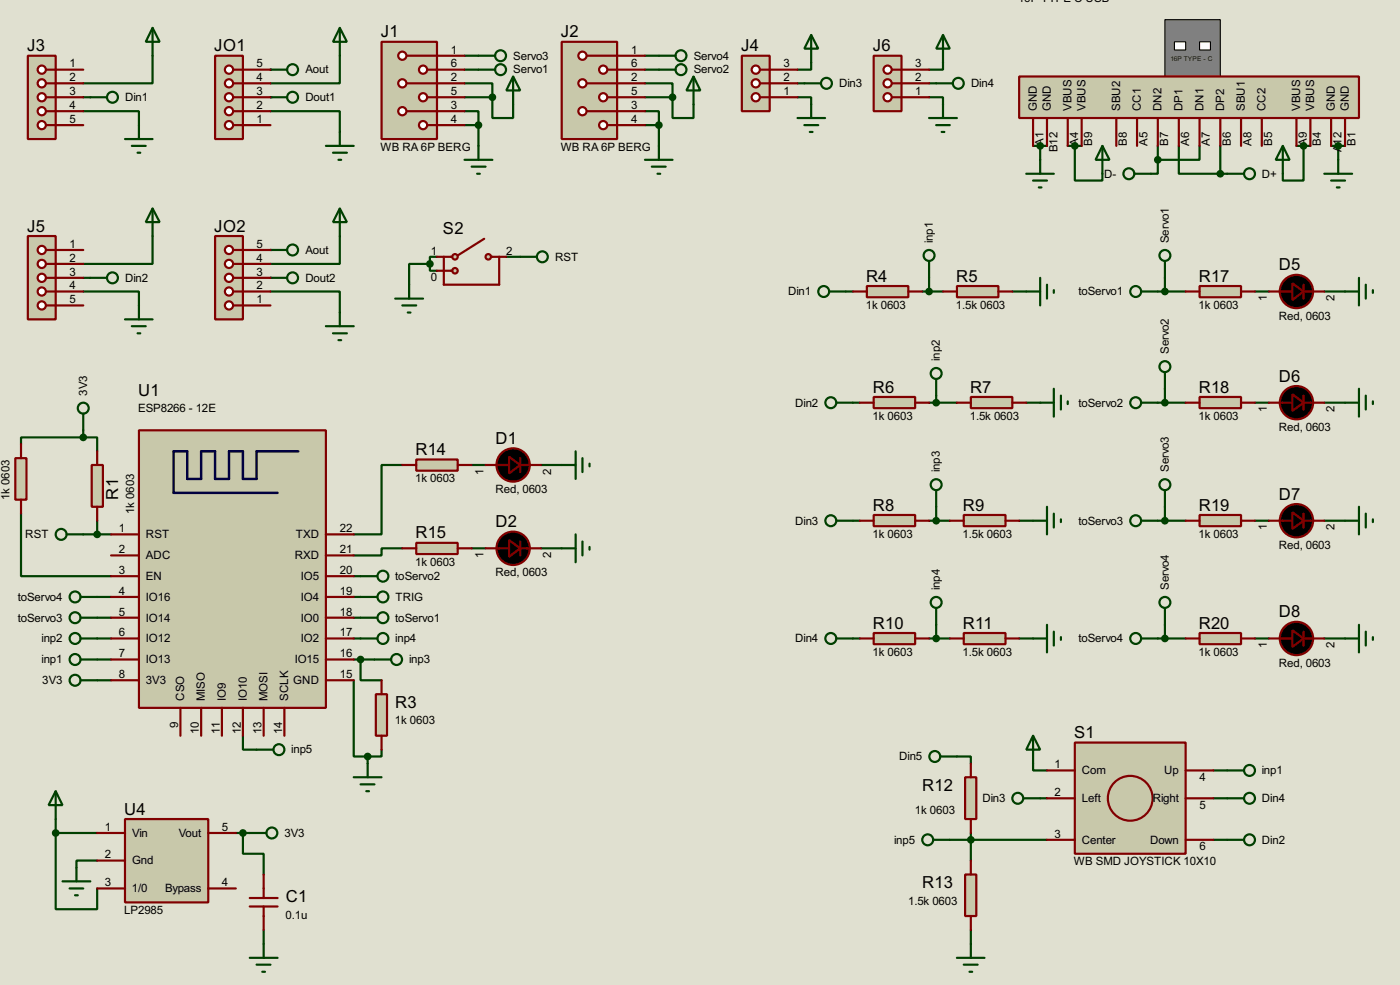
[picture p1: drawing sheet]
<svg xmlns="http://www.w3.org/2000/svg" width="256mm" height="180mm" viewBox="0 0 256 180" stroke-linecap="round" stroke-linejoin="round" font-family="sans-serif">
<path d="M0 0h256.5v180.3h-256.5z" fill="#e0e0d0"/>
<g fill="none" stroke="#004000" stroke-width=".4">
<path d="M85.1 15.3h5.1v2.5M85.1 10.2h2.6M85.1 12.8h2.6M85.1 17.8h5.1M90.2 17.8v3.8h3.8v-2.5M118.2 15.3h5v2.5M118.2 10.2h2.5M118.2 12.8h2.5M118.2 17.8h5M123.2 17.8v3.8h3.9v-2.5M49.6 20.4h12.7v3.8M85.1 20.4h2.6v2.5"/>
<path d="M85.1 22.9h2.6M87.7 22.9v3.8M118.2 20.4h2.5v2.5M118.2 22.9h2.5M120.7 22.9v3.8M229.9 53.4h2.6M242.6 53.4h3.8M212.1 73.7h5.1M213.4 71.2v2.5M229.9 73.7h2.6M242.6 73.7h3.8M3.9 94v11.5h16.5"/>
<path d="M212.1 95.3h5.1M213.4 92.8v2.5M229.9 95.3h2.6M242.6 95.3h3.8M17.8 113.1h2.6M17.8 109.3h2.6M17.8 116.9h2.6M64.8 113.1h1.3M64.8 105.5h1.3M64.8 109.3h1.3M212.1 116.9h5.1M213.4 114.4v2.5"/>
<path d="M229.9 116.9h2.6M242.6 116.9h3.8M17.8 124.5h2.6M17.8 120.7h2.6M10.2 152.5v13.9h7.6v-3.8M10.2 149.9v2.6M10.2 152.5h7.6M17.8 157.5h-3.8v1.3M43.2 152.5h2.6M44.5 152.5v3.8h3.8v3.8M48.3 170.2v2.6"/>
</g>
<circle cx="49.6" cy="17.8" r=".2" fill="#004000"/>
<path d="M62.3 10.2v5.1h-12.7" fill="none" stroke="#004000" stroke-width=".4"/>
<circle cx="49.6" cy="12.8" r=".2" fill="#004000"/>
<g fill="none" stroke="#004000" stroke-width=".4">
<path d="M15.3 17.8h1.3M28 10.2v5.1h-12.7M15.3 20.4h10.2v2.5M189.3 26.7h2.5M190.6 26.7v2.6M195.6 26.7h2.6M196.9 26.7v6.4h5.1v-1.3M237.5 26.7h2.6M238.8 26.7v6.4h-3.8v-1.3M243.9 26.7h2.5M245.2 26.7v2.6M49.6 53.4h12.7v3.8"/>
<path d="M155 53.4h1.3M185.5 53.4h2.5M212.1 53.4h5.1M213.4 50.9v2.5M15.3 78.8v1.3M15.3 80.1h-11.4v1.2M15.3 80.1h2.5v2.5M64.8 116.9h1.3M64.8 124.5v14h2.6M64.8 120.7h3.8M66.1 120.7v3.8h3.8M67.4 138.5v1.3"/>
<path d="M69.9 137.2v1.3h-2.5"/>
</g>
<circle cx="49.6" cy="50.9" r=".2" fill="#004000"/>
<path d="M62.3 43.2v5.1h-12.7" fill="none" stroke="#004000" stroke-width=".4"/>
<circle cx="49.6" cy="45.8" r=".2" fill="#004000"/>
<g fill="none" stroke="#004000" stroke-width=".4">
<path d="M28 5.1l1.3 2.6h-2.6zM28 5.1v5.1M49.6 12.8h3M49.6 17.8h3M62.3 5.1l1.3 2.6h-2.6zM62.3 5.1v5.1M146.1 17.8h2.5v1.3M146.1 15.3h1.3M148.6 11.5v1.3h-2.5M170.2 17.8h2.6v1.3M170.2 15.3h1.3M172.8 11.5v1.3h-2.6"/>
<path d="M22.9 25.5h5.1M24.2 26.7h2.5M25.2 28h.5M25.5 22.9v2.6M59.7 26.7h5.1M61 28h2.6M62 29.3h.5M62.3 24.2v2.5M212.1 29.3v2.5h-1.2M212.1 26.7v2.6M216 26.7v5.1h7.6M219.8 26.7v2.6h-7.7"/>
<path d="M223.6 31.8h1.2M223.6 26.7v5.1M15.3 53.4h10.2v2.5M15.3 50.9h1.3M28 43.2v5.1h-12.7M78.8 48.3v1.3h1.3M78.8 48.3h-3.8v3.8M80.1 47h-1.3v1.3M92.8 47h2.5M169 53.4h3.8M170.2 50.9v2.5M156.3 73.7h1.2"/>
<path d="M170.2 73.7h5.1M171.5 72.4v1.3M188 73.7h2.6M15.3 97.8h5.1M17.8 95.3v2.5M73.7 85.1h-3.8v12.7h-5.1M86.4 85.1h2.6M99.1 85.1h3.8M156.3 95.3h1.2M170.2 95.3h3.8M171.5 92.8v2.5M186.7 95.3h2.6"/>
<path d="M73.7 100.4h-3.8v1.3h-5.1M86.4 100.4h2.6M99.1 100.4h3.8M156.3 116.9h1.2M170.2 116.9h3.8M171.5 114.4v2.5M186.7 116.9h2.6M44.5 134.7v2.5h2.5M175.3 138.5h2.6v1.3M189.3 139.8v1.2h2.5M174 153.7h17.8M177.9 152.5v5"/>
<path d="M190.6 146.1h1.2M222.3 141h2.5M222.3 153.7h2.5M222.3 146.1h2.5M177.9 170.2v2.6"/>
<circle cx="53.6" cy="12.8" r="1"/>
<circle cx="53.6" cy="17.8" r="1"/>
</g>
<path d="M25.5 78.8h34.2v50.8h-34.2z" fill="#c8c8aa" stroke="#800000" stroke-width=".4"/>
<path d="M54.7 82.6h-7.7v5.1h-2.5v-5.1h-2.5v5.1h-2.6v-5.1h-2.5v5.1h-2.6v-5.1h-2.5v7.6h19.1" fill="none" stroke="#000040" stroke-width=".45"/>
<g fill="none" stroke="#800000" stroke-width=".4">
<path d="M20.4 97.8h5.1M59.7 97.8h5.1M20.4 101.7h5.1M20.4 105.5h5.1M20.4 109.3h5.1M20.4 113.1h5.1M20.4 116.9h5.1M59.7 101.7h5.1M59.7 105.5h5.1M59.7 109.3h5.1M59.7 113.1h5.1M59.7 116.9h5.1"/>
<path d="M20.4 120.7h5.1M20.4 124.5h5.1M33.1 129.6v5.1M36.9 129.6v5.1M40.7 129.6v5.1M44.5 129.6v5.1M48.3 129.6v5.1M52.1 129.6v5.1M59.7 120.7h5.1M59.7 124.5h5.1"/>
</g>
<path d="M69.9 7.7h10.2v17.8h-10.2z" fill="#c8c8aa" stroke="#800000" stroke-width=".4"/>
<path d="M74.5 10.2h5.6" fill="none" stroke="#800000" stroke-width=".4"/>
<circle cx="73.7" cy="10.2" r=".75" fill="#feffff" stroke="#800000" stroke-width=".4"/>
<path d="M74.5 15.3h5.6" fill="none" stroke="#800000" stroke-width=".4"/>
<circle cx="73.7" cy="15.3" r=".75" fill="#feffff" stroke="#800000" stroke-width=".4"/>
<path d="M74.5 20.4h5.6" fill="none" stroke="#800000" stroke-width=".4"/>
<circle cx="73.7" cy="20.4" r=".75" fill="#feffff" stroke="#800000" stroke-width=".4"/>
<path d="M78.3 12.8h1.8" fill="none" stroke="#800000" stroke-width=".4"/>
<circle cx="77.5" cy="12.8" r=".75" fill="#feffff" stroke="#800000" stroke-width=".4"/>
<path d="M78.3 17.8h1.8" fill="none" stroke="#800000" stroke-width=".4"/>
<circle cx="77.5" cy="17.8" r=".75" fill="#feffff" stroke="#800000" stroke-width=".4"/>
<path d="M78.3 22.9h1.8" fill="none" stroke="#800000" stroke-width=".4"/>
<circle cx="77.5" cy="22.9" r=".75" fill="#feffff" stroke="#800000" stroke-width=".4"/>
<path d="M80.1 10.2h5M80.1 15.3h5M80.1 12.8h5M80.1 17.8h5M80.1 20.4h5M80.1 22.9h5" fill="none" stroke="#800000" stroke-width=".4"/>
<g fill="none" stroke="#004000" stroke-width=".4">
<path d="M87.7 10.2h3M87.7 12.8h3M94 14l1.3 2.6h-2.5zM94 14v5.1M85.1 29.3h5.1M86.4 30.5h2.6M87.4 31.8h.5M87.7 26.7v2.6M14.8 113.1h3M14.8 109.3h3M66.1 113.1h3M66.1 105.5h3"/>
<circle cx="91.7" cy="10.2" r="1"/>
<circle cx="91.7" cy="12.8" r="1"/>
<circle cx="13.7" cy="109.3" r="1"/>
<circle cx="13.7" cy="113.1" r="1"/>
<circle cx="70.1" cy="105.5" r="1"/>
<circle cx="70.1" cy="113.1" r="1"/>
</g>
<path d="M22.9 149.9h15.3v15.3h-15.3z" fill="#c8c8aa" stroke="#800000" stroke-width=".4"/>
<path d="M17.8 152.5h5.1M17.8 157.5h5.1M38.2 152.5h5M17.8 162.6h5.1M38.2 162.6h5" fill="none" stroke="#800000" stroke-width=".4"/>
<g fill="none" stroke="#004000" stroke-width=".4">
<path d="M14.8 124.5h3M10.2 144.8l1.3 2.6h-2.6zM10.2 144.8v5.1M14 158.8v2.5M45.8 152.5h3M11.5 161.3h5.1M12.8 162.6h2.5M13.8 163.9h.5"/>
<circle cx="13.7" cy="124.5" r="1"/>
<circle cx="49.8" cy="152.5" r="1"/>
</g>
<circle cx="10.2" cy="152.5" r=".5" fill="#004000" stroke="#004000" stroke-width=".4"/>
<path d="M16.8 85.1h2.1v7.7h-2.1z" fill="#c8c8aa" stroke="#800000" stroke-width=".4"/>
<path d="M17.8 82.6v2.5M17.8 92.8v2.5" fill="none" stroke="#800000" stroke-width=".4"/>
<path d="M2.8 83.9h2.1v7.6h-2.1z" fill="#c8c8aa" stroke="#800000" stroke-width=".4"/>
<path d="M3.9 81.3v2.6M3.9 91.5v2.5" fill="none" stroke="#800000" stroke-width=".4"/>
<g fill="none" stroke="#004000" stroke-width=".4">
<path d="M15.3 75.7v3.1"/>
<circle cx="15.2" cy="74.7" r="1"/>
</g>
<g fill="#004000" stroke="#004000" stroke-width=".4">
<circle cx="90.2" cy="17.8" r=".5"/>
<circle cx="87.6" cy="22.9" r=".5"/>
</g>
<path d="M102.9 7.7h10.2v17.8h-10.2z" fill="#c8c8aa" stroke="#800000" stroke-width=".4"/>
<path d="M107.5 10.2h5.6" fill="none" stroke="#800000" stroke-width=".4"/>
<circle cx="106.7" cy="10.2" r=".75" fill="#feffff" stroke="#800000" stroke-width=".4"/>
<path d="M107.5 15.3h5.6" fill="none" stroke="#800000" stroke-width=".4"/>
<circle cx="106.7" cy="15.3" r=".75" fill="#feffff" stroke="#800000" stroke-width=".4"/>
<path d="M107.5 20.4h5.6" fill="none" stroke="#800000" stroke-width=".4"/>
<circle cx="106.7" cy="20.4" r=".75" fill="#feffff" stroke="#800000" stroke-width=".4"/>
<path d="M111.3 12.8h1.8" fill="none" stroke="#800000" stroke-width=".4"/>
<circle cx="110.5" cy="12.8" r=".75" fill="#feffff" stroke="#800000" stroke-width=".4"/>
<path d="M111.3 17.8h1.8" fill="none" stroke="#800000" stroke-width=".4"/>
<circle cx="110.5" cy="17.8" r=".75" fill="#feffff" stroke="#800000" stroke-width=".4"/>
<path d="M111.3 22.9h1.8" fill="none" stroke="#800000" stroke-width=".4"/>
<circle cx="110.5" cy="22.9" r=".75" fill="#feffff" stroke="#800000" stroke-width=".4"/>
<path d="M113.1 10.2h5.1M113.1 15.3h5.1M113.1 12.8h5.1M113.1 17.8h5.1M113.1 20.4h5.1M113.1 22.9h5.1M232.5 53.4h4.3M238.8 52.1v2.6M238.8 53.4h3.8" fill="none" stroke="#800000" stroke-width=".4"/>
<g fill="none" stroke="#004000" stroke-width=".4">
<path d="M120.7 10.2h3.1M120.7 12.8h3.1M127.1 14l1.2 2.6h-2.5zM127.1 14v5.1M118.2 29.3h5M119.4 30.5h2.6M120.5 31.8h.5M120.7 26.7v2.6M209.1 53.4h3M213.4 47.8v3.1M209.1 73.7h3M213.4 68.1v3.1"/>
<path d="M209.1 95.3h3M213.4 89.7v3.1M14.8 116.9h3M66.1 109.3h3M209.1 116.9h3M213.4 111.3v3.1M14.8 120.7h3"/>
<circle cx="124.7" cy="10.2" r="1"/>
<circle cx="124.7" cy="12.8" r="1"/>
<circle cx="208" cy="53.4" r="1"/>
<circle cx="213.4" cy="46.8" r="1"/>
<circle cx="208" cy="73.7" r="1"/>
<circle cx="213.4" cy="67.1" r="1"/>
<circle cx="208" cy="95.3" r="1"/>
<circle cx="213.4" cy="88.7" r="1"/>
<circle cx="13.7" cy="116.9" r="1"/>
<circle cx="70.1" cy="109.3" r="1"/>
<circle cx="208" cy="116.9" r="1"/>
<circle cx="213.4" cy="110.3" r="1"/>
<circle cx="13.7" cy="120.7" r="1"/>
</g>
<g fill="#004000" stroke="#004000" stroke-width=".4">
<circle cx="123.2" cy="17.8" r=".5"/>
<circle cx="120.7" cy="22.9" r=".5"/>
</g>
<g fill="#000" stroke="#800000" stroke-width=".4">
<path d="M236.8 51.9l2 1.5-2 1.5z"/>
<circle cx="237.5" cy="53.4" r="3.1"/>
</g>
<path d="M219.8 52.4h7.6v2h-7.6z" fill="#c8c8aa" stroke="#800000" stroke-width=".4"/>
<path d="M217.2 53.4h2.6M227.4 53.4h2.5M232.5 73.7h4.3M238.8 72.4v2.6M238.8 73.7h3.8" fill="none" stroke="#800000" stroke-width=".4"/>
<path d="M246.4 53.4h2.6M249 50.9v5M250.2 52.1v2.6M251.5 53.1v.5" fill="none" stroke="#004000" stroke-width=".4"/>
<g fill="#000" stroke="#800000" stroke-width=".4">
<path d="M236.8 72.2l2 1.5-2 1.5z"/>
<circle cx="237.5" cy="73.7" r="3.1"/>
</g>
<path d="M219.8 72.7h7.6v2h-7.6z" fill="#c8c8aa" stroke="#800000" stroke-width=".4"/>
<path d="M217.2 73.7h2.6M227.4 73.7h2.5M232.5 95.3h4.3M238.8 94v2.6M238.8 95.3h3.8" fill="none" stroke="#800000" stroke-width=".4"/>
<path d="M246.4 73.7h2.6M249 71.2v5.1M250.2 72.4v2.6M251.5 73.5v.5" fill="none" stroke="#004000" stroke-width=".4"/>
<g fill="#000" stroke="#800000" stroke-width=".4">
<path d="M236.8 93.8l2 1.5-2 1.5z"/>
<circle cx="237.5" cy="95.3" r="3.1"/>
</g>
<path d="M219.8 94.3h7.6v2h-7.6z" fill="#c8c8aa" stroke="#800000" stroke-width=".4"/>
<path d="M217.2 95.3h2.6M227.4 95.3h2.5M232.5 116.9h4.3M238.8 115.6v2.6M238.8 116.9h3.8" fill="none" stroke="#800000" stroke-width=".4"/>
<path d="M246.4 95.3h2.6M249 92.8v5M250.2 94v2.6M251.5 95.1v.5" fill="none" stroke="#004000" stroke-width=".4"/>
<g fill="#000" stroke="#800000" stroke-width=".4">
<path d="M236.8 115.4l2 1.5-2 1.5z"/>
<circle cx="237.5" cy="116.9" r="3.1"/>
</g>
<path d="M219.8 115.9h7.6v2h-7.6z" fill="#c8c8aa" stroke="#800000" stroke-width=".4"/>
<path d="M217.2 116.9h2.6M227.4 116.9h2.5M45.8 165.9h5.1M45.8 164.4h5.1M48.3 160.1v4.3M48.3 165.9v4.3" fill="none" stroke="#800000" stroke-width=".4"/>
<path d="M246.4 116.9h2.6M249 114.4v5M250.2 115.6v2.6M251.5 116.6v.5M45.8 175.3h5.1M47 176.6h2.6M48.1 177.9h.5M48.3 172.8v2.5" fill="none" stroke="#004000" stroke-width=".4"/>
<g fill="#004000" stroke="#004000" stroke-width=".4">
<circle cx="213.4" cy="116.9" r=".5"/>
<circle cx="213.4" cy="95.3" r=".5"/>
<circle cx="213.4" cy="73.7" r=".5"/>
<circle cx="44.5" cy="152.5" r=".5"/>
</g>
<path d="M39.4 10.2h5.1v15.3h-5.1z" fill="#c8c8aa" stroke="#800000" stroke-width=".4"/>
<path d="M42.7 22.9h1.8" fill="none" stroke="#800000" stroke-width=".4"/>
<circle cx="41.9" cy="22.9" r=".75" fill="#feffff" stroke="#800000" stroke-width=".4"/>
<path d="M42.7 20.4h1.8" fill="none" stroke="#800000" stroke-width=".4"/>
<circle cx="41.9" cy="20.4" r=".75" fill="#feffff" stroke="#800000" stroke-width=".4"/>
<path d="M42.7 17.8h1.8" fill="none" stroke="#800000" stroke-width=".4"/>
<circle cx="41.9" cy="17.8" r=".75" fill="#feffff" stroke="#800000" stroke-width=".4"/>
<path d="M42.7 15.3h1.8" fill="none" stroke="#800000" stroke-width=".4"/>
<circle cx="41.9" cy="15.3" r=".75" fill="#feffff" stroke="#800000" stroke-width=".4"/>
<path d="M42.7 12.8h1.8" fill="none" stroke="#800000" stroke-width=".4"/>
<circle cx="41.9" cy="12.8" r=".75" fill="#feffff" stroke="#800000" stroke-width=".4"/>
<path d="M44.5 17.8h5.1M44.5 15.3h5.1M44.5 12.8h5.1M44.5 22.9h5.1M44.5 20.4h5.1" fill="none" stroke="#800000" stroke-width=".4"/>
<path d="M5.1 10.2h5.1v15.3h-5.1z" fill="#c8c8aa" stroke="#800000" stroke-width=".4"/>
<path d="M8.4 12.8h1.8" fill="none" stroke="#800000" stroke-width=".4"/>
<circle cx="7.6" cy="12.8" r=".75" fill="#feffff" stroke="#800000" stroke-width=".4"/>
<path d="M8.4 15.3h1.8" fill="none" stroke="#800000" stroke-width=".4"/>
<circle cx="7.6" cy="15.3" r=".75" fill="#feffff" stroke="#800000" stroke-width=".4"/>
<path d="M8.4 17.8h1.8" fill="none" stroke="#800000" stroke-width=".4"/>
<circle cx="7.6" cy="17.8" r=".75" fill="#feffff" stroke="#800000" stroke-width=".4"/>
<path d="M8.4 20.4h1.8" fill="none" stroke="#800000" stroke-width=".4"/>
<circle cx="7.6" cy="20.4" r=".75" fill="#feffff" stroke="#800000" stroke-width=".4"/>
<path d="M8.4 22.9h1.8" fill="none" stroke="#800000" stroke-width=".4"/>
<circle cx="7.6" cy="22.9" r=".75" fill="#feffff" stroke="#800000" stroke-width=".4"/>
<path d="M10.2 12.8h5.1M10.2 15.3h5.1M10.2 17.8h5.1M10.2 20.4h5.1M10.2 22.9h5.1" fill="none" stroke="#800000" stroke-width=".4"/>
<g fill="none" stroke="#004000" stroke-width=".4">
<path d="M16.6 17.8h3M67.4 139.8v2.5M64.8 142.3h5.1M66.1 143.6h2.5M67.1 144.8h.5"/>
<circle cx="20.6" cy="17.8" r="1"/>
</g>
<path d="M213.4 3.6h10.2v10.4h-10.2z" fill="#808080" stroke="#000" stroke-width=".2"/>
<g fill="#fff" stroke="#000" stroke-width=".2">
<path d="M215.2 7.7h2v1.5h-2z"/>
<path d="M219.8 7.7h2v1.5h-2z"/>
</g>
<path d="M186.7 14h62.3v7.6h-62.3z" fill="#c8c8aa" stroke="#800000" stroke-width=".4"/>
<g fill="none" stroke="#800000" stroke-width=".4">
<path d="M189.3 21.6v5.1M191.8 21.6v5.1M195.6 21.6v5.1M198.2 21.6v5.1M204.5 21.6v5.1M208.3 21.6v5.1M212.1 21.6v5.1M216 21.6v5.1M219.8 21.6v5.1M223.6 21.6v5.1M227.4 21.6v5.1M231.2 21.6v5.1"/>
<path d="M237.5 21.6v5.1M240.1 21.6v5.1M243.9 21.6v5.1M246.4 21.6v5.1"/>
</g>
<g fill="none" stroke="#004000" stroke-width=".4">
<path d="M188 31.8h5.1M189.3 33.1h2.5M190.3 34.3h.5M190.6 29.3v2.5M202 26.7l1.3 2.6h-2.6zM202 26.7v5.1M207.8 31.8h3.1M224.8 31.8h3.1M235 26.7l1.3 2.6h-2.6zM235 26.7v5.1M242.6 31.8h5.1M243.9 33.1h2.5"/>
<path d="M244.9 34.3h.5M245.2 29.3v2.5"/>
<circle cx="206.8" cy="31.8" r="1"/>
<circle cx="228.9" cy="31.8" r="1"/>
</g>
<g fill="#004000" stroke="#004000" stroke-width=".4">
<circle cx="190.5" cy="26.7" r=".5"/>
<circle cx="245.1" cy="26.7" r=".5"/>
<circle cx="196.9" cy="26.7" r=".5"/>
<circle cx="238.8" cy="26.7" r=".5"/>
</g>
<path d="M68.9 127.1h2v7.6h-2z" fill="#c8c8aa" stroke="#800000" stroke-width=".4"/>
<path d="M69.9 124.5v2.6M69.9 134.7v2.5" fill="none" stroke="#800000" stroke-width=".4"/>
<g fill="none" stroke="#004000" stroke-width=".4">
<path d="M66.1 116.9h3M68.6 120.7h3.1"/>
<circle cx="70.1" cy="116.9" r="1"/>
<circle cx="72.6" cy="120.7" r="1"/>
</g>
<circle cx="213.4" cy="53.4" r=".5" fill="#004000" stroke="#004000" stroke-width=".4"/>
<path d="M158.8 52.4h7.6v2h-7.6z" fill="#c8c8aa" stroke="#800000" stroke-width=".4"/>
<path d="M156.3 53.4h2.5M166.4 53.4h2.6" fill="none" stroke="#800000" stroke-width=".4"/>
<path d="M175.3 52.4h7.6v2h-7.6z" fill="#c8c8aa" stroke="#800000" stroke-width=".4"/>
<path d="M172.8 53.4h2.5M182.9 53.4h2.6" fill="none" stroke="#800000" stroke-width=".4"/>
<g fill="none" stroke="#004000" stroke-width=".4">
<path d="M28 38.2l1.3 2.5h-2.6zM28 38.2v5M62.3 38.2l1.3 2.5h-2.6zM62.3 38.2v5M22.9 58.5h5.1M24.2 59.7h2.5M25.5 55.9v2.6M49.6 45.8h3M49.6 50.9h3M59.7 59.7h5.1M62.3 57.2v2.5M151.9 53.4h3.1"/>
<path d="M170.2 47.8v3.1M188 53.4h2.6M190.6 50.9v5M191.8 52.1v2.6M193.1 53.1v.5M25.2 61h.5M61 61h2.6M62 62.3h.5"/>
<circle cx="53.6" cy="45.8" r="1"/>
<circle cx="53.6" cy="50.9" r="1"/>
<circle cx="150.9" cy="53.4" r="1"/>
<circle cx="170.2" cy="46.8" r="1"/>
</g>
<g fill="#004000" stroke="#004000" stroke-width=".4">
<circle cx="15.2" cy="80.1" r=".5"/>
<circle cx="67.3" cy="138.5" r=".5"/>
<circle cx="66" cy="120.7" r=".5"/>
</g>
<path d="M39.4 43.2h5.1v15.3h-5.1z" fill="#c8c8aa" stroke="#800000" stroke-width=".4"/>
<path d="M42.7 55.9h1.8" fill="none" stroke="#800000" stroke-width=".4"/>
<circle cx="41.9" cy="55.9" r=".75" fill="#feffff" stroke="#800000" stroke-width=".4"/>
<path d="M42.7 53.4h1.8" fill="none" stroke="#800000" stroke-width=".4"/>
<circle cx="41.9" cy="53.4" r=".75" fill="#feffff" stroke="#800000" stroke-width=".4"/>
<path d="M42.7 50.9h1.8" fill="none" stroke="#800000" stroke-width=".4"/>
<circle cx="41.9" cy="50.9" r=".75" fill="#feffff" stroke="#800000" stroke-width=".4"/>
<path d="M42.7 48.3h1.8" fill="none" stroke="#800000" stroke-width=".4"/>
<circle cx="41.9" cy="48.3" r=".75" fill="#feffff" stroke="#800000" stroke-width=".4"/>
<path d="M42.7 45.8h1.8" fill="none" stroke="#800000" stroke-width=".4"/>
<circle cx="41.9" cy="45.8" r=".75" fill="#feffff" stroke="#800000" stroke-width=".4"/>
<path d="M44.5 55.9h5.1M44.5 53.4h5.1M44.5 50.9h5.1M44.5 48.3h5.1M44.5 45.8h5.1" fill="none" stroke="#800000" stroke-width=".4"/>
<path d="M5.1 43.2h5.1v15.3h-5.1z" fill="#c8c8aa" stroke="#800000" stroke-width=".4"/>
<path d="M8.4 45.8h1.8" fill="none" stroke="#800000" stroke-width=".4"/>
<circle cx="7.6" cy="45.8" r=".75" fill="#feffff" stroke="#800000" stroke-width=".4"/>
<path d="M8.4 48.3h1.8" fill="none" stroke="#800000" stroke-width=".4"/>
<circle cx="7.6" cy="48.3" r=".75" fill="#feffff" stroke="#800000" stroke-width=".4"/>
<path d="M8.4 50.9h1.8" fill="none" stroke="#800000" stroke-width=".4"/>
<circle cx="7.6" cy="50.9" r=".75" fill="#feffff" stroke="#800000" stroke-width=".4"/>
<path d="M8.4 53.4h1.8" fill="none" stroke="#800000" stroke-width=".4"/>
<circle cx="7.6" cy="53.4" r=".75" fill="#feffff" stroke="#800000" stroke-width=".4"/>
<path d="M8.4 55.9h1.8" fill="none" stroke="#800000" stroke-width=".4"/>
<circle cx="7.6" cy="55.9" r=".75" fill="#feffff" stroke="#800000" stroke-width=".4"/>
<path d="M10.2 45.8h5.1M10.2 48.3h5.1M10.2 50.9h5.1M10.2 53.4h5.1M10.2 55.9h5.1" fill="none" stroke="#800000" stroke-width=".4"/>
<g fill="none" stroke="#004000" stroke-width=".4">
<path d="M16.6 50.9h3"/>
<circle cx="20.6" cy="50.9" r="1"/>
</g>
<circle cx="170.2" cy="53.4" r=".5" fill="#004000" stroke="#004000" stroke-width=".4"/>
<path d="M160.1 72.7h7.6v2h-7.6z" fill="#c8c8aa" stroke="#800000" stroke-width=".4"/>
<path d="M157.5 73.7h2.6M167.7 73.7h2.5" fill="none" stroke="#800000" stroke-width=".4"/>
<path d="M177.9 72.7h7.6v2h-7.6z" fill="#c8c8aa" stroke="#800000" stroke-width=".4"/>
<path d="M175.3 73.7h2.6M185.5 73.7h2.5" fill="none" stroke="#800000" stroke-width=".4"/>
<g fill="none" stroke="#004000" stroke-width=".4">
<path d="M153.2 73.7h3.1M171.5 69.4v3M190.6 73.7h2.5M193.1 71.2v5.1M194.4 72.4v2.6M195.6 73.5v.5"/>
<circle cx="152.2" cy="73.7" r="1"/>
<circle cx="171.5" cy="68.4" r="1"/>
</g>
<circle cx="171.5" cy="73.7" r=".5" fill="#004000" stroke="#004000" stroke-width=".4"/>
<path d="M160.1 94.3h7.6v2h-7.6z" fill="#c8c8aa" stroke="#800000" stroke-width=".4"/>
<path d="M157.5 95.3h2.6M167.7 95.3h2.5" fill="none" stroke="#800000" stroke-width=".4"/>
<path d="M176.6 94.3h7.6v2h-7.6z" fill="#c8c8aa" stroke="#800000" stroke-width=".4"/>
<path d="M174 95.3h2.6M184.2 95.3h2.5" fill="none" stroke="#800000" stroke-width=".4"/>
<g fill="none" stroke="#004000" stroke-width=".4">
<path d="M153.2 95.3h3.1M171.5 89.7v3.1M189.3 95.3h2.5M191.8 92.8v5M193.1 94v2.6M194.4 95.1v.5"/>
<circle cx="152.2" cy="95.3" r="1"/>
<circle cx="171.5" cy="88.7" r="1"/>
</g>
<path d="M160.1 115.9h7.6v2h-7.6z" fill="#c8c8aa" stroke="#800000" stroke-width=".4"/>
<path d="M157.5 116.9h2.6M167.7 116.9h2.5" fill="none" stroke="#800000" stroke-width=".4"/>
<path d="M176.6 115.9h7.6v2h-7.6z" fill="#c8c8aa" stroke="#800000" stroke-width=".4"/>
<path d="M174 116.9h2.6M184.2 116.9h2.5" fill="none" stroke="#800000" stroke-width=".4"/>
<g fill="none" stroke="#004000" stroke-width=".4">
<path d="M153.2 116.9h3.1M171.5 111.3v3.1M189.3 116.9h2.5M191.8 114.4v5M193.1 115.6v2.6M194.4 116.6v.5"/>
<circle cx="152.2" cy="116.9" r="1"/>
<circle cx="171.5" cy="110.3" r="1"/>
</g>
<g fill="#004000" stroke="#004000" stroke-width=".4">
<circle cx="171.5" cy="116.9" r=".5"/>
<circle cx="223.5" cy="31.8" r=".5"/>
<circle cx="212.1" cy="29.3" r=".5"/>
</g>
<path d="M135.9 10.2h5.1v10.2h-5.1z" fill="#c8c8aa" stroke="#800000" stroke-width=".4"/>
<path d="M139.2 17.8h1.8" fill="none" stroke="#800000" stroke-width=".4"/>
<circle cx="138.4" cy="17.8" r=".75" fill="#feffff" stroke="#800000" stroke-width=".4"/>
<path d="M139.2 15.3h1.8" fill="none" stroke="#800000" stroke-width=".4"/>
<circle cx="138.4" cy="15.3" r=".75" fill="#feffff" stroke="#800000" stroke-width=".4"/>
<path d="M139.2 12.8h1.8" fill="none" stroke="#800000" stroke-width=".4"/>
<circle cx="138.4" cy="12.8" r=".75" fill="#feffff" stroke="#800000" stroke-width=".4"/>
<path d="M141 17.8h5.1M141 15.3h5.1M141 12.8h5.1" fill="none" stroke="#800000" stroke-width=".4"/>
<g fill="none" stroke="#004000" stroke-width=".4">
<path d="M147.4 15.3h3M148.6 6.4l1.3 2.5h-2.5zM148.6 6.4v5.1M148.6 19.1v2.5M146.1 21.6h5.1M147.4 22.9h2.5M148.4 24.2h.5"/>
<circle cx="151.4" cy="15.3" r="1"/>
</g>
<path d="M160.1 10.2h5.1v10.2h-5.1z" fill="#c8c8aa" stroke="#800000" stroke-width=".4"/>
<path d="M163.4 17.8h1.8" fill="none" stroke="#800000" stroke-width=".4"/>
<circle cx="162.6" cy="17.8" r=".75" fill="#feffff" stroke="#800000" stroke-width=".4"/>
<path d="M163.4 15.3h1.8" fill="none" stroke="#800000" stroke-width=".4"/>
<circle cx="162.6" cy="15.3" r=".75" fill="#feffff" stroke="#800000" stroke-width=".4"/>
<path d="M163.4 12.8h1.8" fill="none" stroke="#800000" stroke-width=".4"/>
<circle cx="162.6" cy="12.8" r=".75" fill="#feffff" stroke="#800000" stroke-width=".4"/>
<path d="M165.2 17.8h5M165.2 15.3h5M165.2 12.8h5" fill="none" stroke="#800000" stroke-width=".4"/>
<g fill="none" stroke="#004000" stroke-width=".4">
<path d="M171.5 15.3h3.1M172.8 6.4l1.2 2.5h-2.5zM172.8 6.4v5.1M172.8 19.1v2.5M170.2 21.6h5.1M171.5 22.9h2.5M172.5 24.2h.5"/>
<circle cx="175.5" cy="15.3" r="1"/>
</g>
<path d="M196.9 135.9h20.3v20.4h-20.3z" fill="#c8c8aa" stroke="#800000" stroke-width=".4"/>
<circle cx="207" cy="146.1" r="4.1" fill="#c8c8aa" stroke="#800000" stroke-width=".4"/>
<path d="M191.8 146.1h5.1M191.8 153.7h5.1M191.8 141h5.1M217.2 146.1h5.1M217.2 153.7h5.1M217.2 141h5.1" fill="none" stroke="#800000" stroke-width=".4"/>
<circle cx="171.5" cy="95.3" r=".5" fill="#004000" stroke="#004000" stroke-width=".4"/>
<g fill="none" stroke="#004000" stroke-width=".4">
<path d="M47 137.2h3.1M172.3 138.5h3M189.3 134.7l1.3 2.5h-2.6zM189.3 134.7v5.1M187.5 146.1h3.1M224.8 141h3.1M224.8 153.7h3.1M224.8 146.1h3.1"/>
<circle cx="51.1" cy="137.2" r="1"/>
<circle cx="171.2" cy="138.5" r="1"/>
<circle cx="186.4" cy="146.1" r="1"/>
<circle cx="228.9" cy="146.1" r="1"/>
<circle cx="228.9" cy="153.7" r="1"/>
<circle cx="228.9" cy="141" r="1"/>
</g>
<path d="M176.8 142.3h2.1v7.6h-2.1z" fill="#c8c8aa" stroke="#800000" stroke-width=".4"/>
<path d="M177.9 139.8v2.5M177.9 149.9v2.6" fill="none" stroke="#800000" stroke-width=".4"/>
<path d="M176.8 160.1h2.1v7.6h-2.1z" fill="#c8c8aa" stroke="#800000" stroke-width=".4"/>
<path d="M89 85.1h4.3M95.3 83.9v2.5M95.3 85.1h3.8M177.9 157.5v2.6M177.9 167.7v2.5" fill="none" stroke="#800000" stroke-width=".4"/>
<g fill="none" stroke="#004000" stroke-width=".4">
<path d="M171 153.7h3M175.3 175.3h5.1M176.6 176.6h2.5M177.6 177.9h.5M177.9 172.8v2.5"/>
<circle cx="169.9" cy="153.7" r="1"/>
</g>
<circle cx="177.8" cy="153.7" r=".5" fill="#004000" stroke="#004000" stroke-width=".4"/>
<g fill="#000" stroke="#800000" stroke-width=".4">
<path d="M93.3 83.6l2 1.5-2 1.6z"/>
<circle cx="94" cy="85.1" r="3.1"/>
</g>
<path d="M76.3 84.1h7.6v2.1h-7.6z" fill="#c8c8aa" stroke="#800000" stroke-width=".4"/>
<path d="M73.7 85.1h2.6M83.9 85.1h2.5M95.3 99.1v2.6M89 100.4h4.3M95.3 100.4h3.8" fill="none" stroke="#800000" stroke-width=".4"/>
<path d="M102.9 85.1h2.6M105.5 82.6v5.1M106.7 83.9v2.5M108 84.9v.5" fill="none" stroke="#004000" stroke-width=".4"/>
<g fill="#000" stroke="#800000" stroke-width=".4">
<path d="M93.3 98.9l2 1.5-2 1.5z"/>
<circle cx="94" cy="100.4" r="3.1"/>
</g>
<path d="M76.3 99.4h7.6v2h-7.6z" fill="#c8c8aa" stroke="#800000" stroke-width=".4"/>
<path d="M88.7 43.7l-4.8 3.1M73.7 100.4h2.6M83.9 100.4h2.5" fill="none" stroke="#800000" stroke-width=".4"/>
<path d="M105.5 97.8v5.1M106.7 99.1v2.6M102.9 100.4h2.6M108 100.1v.5" fill="none" stroke="#004000" stroke-width=".4"/>
<g fill="#c8c8aa" stroke="#800000" stroke-width=".4">
<circle cx="89.4" cy="47" r=".5"/>
<circle cx="83.3" cy="47" r=".5"/>
</g>
<path d="M82.6 47h.3M90 47h.2" fill="none" stroke="#800000" stroke-width=".4"/>
<circle cx="83.3" cy="49.6" r=".5" fill="#c8c8aa" stroke="#800000" stroke-width=".4"/>
<path d="M80.1 49.6h2.8M80.1 47h2.5M81.3 47v5.1h10.2v-5.1M90.2 47h2.6" fill="none" stroke="#800000" stroke-width=".4"/>
<g fill="none" stroke="#004000" stroke-width=".4">
<path d="M72.4 54.7h5.1M73.7 55.9h2.6M74.7 57.2h.5M75 52.1v2.6M95.3 47h3.1M12.2 97.8h3.1"/>
<circle cx="99.3" cy="47" r="1"/>
<circle cx="11.2" cy="97.8" r="1"/>
</g>
<g fill="#004000" stroke="#004000" stroke-width=".4">
<circle cx="17.8" cy="97.8" r=".5"/>
<circle cx="78.7" cy="48.3" r=".5"/>
</g>
<g font-size="3.4">
<text x="5" y="9.4">J3</text>
<text x="39.3" y="9.4">JO1</text>
<text x="69.8" y="6.9">J1</text>
<text x="102.8" y="6.9">J2</text>
<text x="135.8" y="9.4">J4</text>
<text x="159.9" y="9.4">J6</text>
<text x="5" y="42.4">J5</text>
<text x="39.3" y="42.4">JO2</text>
<text x="81.2" y="42.9">S2</text>
<text x="158.7" y="51.5">R4</text>
<text x="175.2" y="51.5">R5</text>
<text x="219.6" y="51.5">R17</text>
<text x="234.3" y="49.5">D5</text>
<text x="159.9" y="71.9">R6</text>
<text x="177.7" y="71.9">R7</text>
<text x="219.6" y="71.9">R18</text>
<text x="234.3" y="69.8">D6</text>
<text x="25.3" y="72.5">U1</text>
<text x="76.1" y="83.3">R14</text>
<text x="90.8" y="81.3">D1</text>
<text x="21.6" y="91.4" transform="rotate(-90 21.6 91.4)">R1</text>
<text x="159.9" y="93.5">R8</text>
<text x="176.4" y="93.5">R9</text>
<text x="219.6" y="93.5">R19</text>
<text x="234.3" y="91.5">D7</text>
<text x="76.1" y="98.6">R15</text>
<text x="90.8" y="96.5">D2</text>
<text x="234.3" y="113">D8</text>
<text x="159.9" y="115.1">R10</text>
<text x="176.4" y="115.1">R11</text>
<text x="219.6" y="115.1">R20</text>
<text x="72.4" y="129.6">R3</text>
<text x="196.8" y="135.1">S1</text>
<text x="22.8" y="149.1">U4</text>
<text x="169" y="144.8">R12</text>
<text x="52.4" y="165.2">C1</text>
<text x="169" y="162.6">R13</text>
</g>
<g font-size="2.4">
<text x="186.5" y=".3">16P TYPE C USB</text>
<text x="82.6" y="9.8">1</text>
<text x="94" y="10.9">Servo3</text>
<text x="115.6" y="9.8">1</text>
<text x="127.1" y="10.9">Servo4</text>
<text x="12.8" y="12.3">1</text>
<text x="12.8" y="14.8">2</text>
<text x="12.8" y="17.4">3</text>
<text x="47" y="17.4">3</text>
<text x="47" y="14.8">4</text>
<text x="47" y="12.3">5</text>
<text x="55.9" y="13.4">Aout</text>
<text x="82.6" y="14.8">2</text>
<text x="82.6" y="12.3">6</text>
<text x="82.6" y="17.4">5</text>
<text x="94" y="13.4">Servo1</text>
<text x="115.6" y="14.8">2</text>
<text x="115.6" y="12.3">6</text>
<text x="115.6" y="17.4">5</text>
<text x="127.1" y="13.4">Servo2</text>
<text x="143.6" y="17.4">1</text>
<text x="143.6" y="14.8">2</text>
<text x="143.6" y="12.3">3</text>
<text x="153.7" y="15.9">Din3</text>
<text x="167.7" y="17.4">1</text>
<text x="167.7" y="14.8">2</text>
<text x="167.7" y="12.3">3</text>
<text x="177.9" y="15.9">Din4</text>
<text x="12.8" y="19.9">4</text>
<text x="12.8" y="22.5">5</text>
<text x="22.9" y="18.5">Din1</text>
<text x="47" y="22.5">1</text>
<text x="47" y="19.9">2</text>
<text x="55.9" y="18.5">Dout1</text>
<text x="82.6" y="19.9">3</text>
<text x="82.6" y="22.5">4</text>
<text x="115.6" y="19.9">3</text>
<text x="115.6" y="22.5">4</text>
<text x="190" y="20.3" transform="rotate(-90 190 20.3)">GND</text>
<text x="192.5" y="20.3" transform="rotate(-90 192.5 20.3)">GND</text>
<text x="196.3" y="20.3" transform="rotate(-90 196.3 20.3)">VBUS</text>
<text x="198.9" y="20.3" transform="rotate(-90 198.9 20.3)">VBUS</text>
<text x="205.2" y="20.3" transform="rotate(-90 205.2 20.3)">SBU2</text>
<text x="209" y="20.3" transform="rotate(-90 209 20.3)">CC1</text>
<text x="212.8" y="20.3" transform="rotate(-90 212.8 20.3)">DN2</text>
<text x="216.7" y="20.3" transform="rotate(-90 216.7 20.3)">DP1</text>
<text x="220.5" y="20.3" transform="rotate(-90 220.5 20.3)">DN1</text>
<text x="224.3" y="20.3" transform="rotate(-90 224.3 20.3)">DP2</text>
<text x="228.1" y="20.3" transform="rotate(-90 228.1 20.3)">SBU1</text>
<text x="231.9" y="20.3" transform="rotate(-90 231.9 20.3)">CC2</text>
<text x="238.2" y="20.3" transform="rotate(-90 238.2 20.3)">VBUS</text>
<text x="240.8" y="20.3" transform="rotate(-90 240.8 20.3)">VBUS</text>
<text x="244.6" y="20.3" transform="rotate(-90 244.6 20.3)">GND</text>
<text x="247.1" y="20.3" transform="rotate(-90 247.1 20.3)">GND</text>
<text x="69.7" y="27.5">WB RA 6P BERG</text>
<text x="102.7" y="27.5">WB RA 6P BERG</text>
<text x="191.2" y="26.7" transform="rotate(-90 191.2 26.7)">A1</text>
<text x="193.7" y="27.8" transform="rotate(-90 193.7 27.8)">B12</text>
<text x="197.5" y="26.7" transform="rotate(-90 197.5 26.7)">A4</text>
<text x="200.1" y="26.7" transform="rotate(-90 200.1 26.7)">B9</text>
<text x="206.4" y="26.7" transform="rotate(-90 206.4 26.7)">B8</text>
<text x="210.2" y="26.7" transform="rotate(-90 210.2 26.7)">A5</text>
<text x="214" y="26.7" transform="rotate(-90 214 26.7)">B7</text>
<text x="217.9" y="26.7" transform="rotate(-90 217.9 26.7)">A6</text>
<text x="221.7" y="26.7" transform="rotate(-90 221.7 26.7)">A7</text>
<text x="225.5" y="26.7" transform="rotate(-90 225.5 26.7)">B6</text>
<text x="229.3" y="26.7" transform="rotate(-90 229.3 26.7)">A8</text>
<text x="233.1" y="26.7" transform="rotate(-90 233.1 26.7)">B5</text>
<text x="239.4" y="26.7" transform="rotate(-90 239.4 26.7)">A9</text>
<text x="242" y="26.7" transform="rotate(-90 242 26.7)">B4</text>
<text x="245.8" y="27.8" transform="rotate(-90 245.8 27.8)">A12</text>
<text x="248.3" y="26.7" transform="rotate(-90 248.3 26.7)">B1</text>
<text x="202.3" y="32.5">D-</text>
<text x="231.2" y="32.5">D+</text>
<text x="12.8" y="45.4">1</text>
<text x="12.8" y="47.9">2</text>
<text x="47" y="47.9">4</text>
<text x="47" y="45.4">5</text>
<text x="55.9" y="46.5">Aout</text>
<text x="78.9" y="46.6">1</text>
<text x="92.8" y="46.6">2</text>
<text x="101.7" y="47.7">RST</text>
<text x="170.9" y="44.5" transform="rotate(-90 170.9 44.5)">inp1</text>
<text x="214.1" y="44.5" transform="rotate(-90 214.1 44.5)">Servo1</text>
<text x="12.8" y="50.4">3</text>
<text x="12.8" y="52.9">4</text>
<text x="22.9" y="51.5">Din2</text>
<text x="47" y="52.9">2</text>
<text x="47" y="50.4">3</text>
<text x="55.9" y="51.5">Dout2</text>
<text x="78.9" y="51.5">0</text>
<text x="12.8" y="55.5">5</text>
<text x="47" y="55.5">1</text>
<text x="144.4" y="54">Din1</text>
<text x="158.6" y="56.5">1k 0603</text>
<text x="175.1" y="56.5">1.5k 0603</text>
<text x="197.6" y="54">toServo1</text>
<text x="219.6" y="56.5">1k 0603</text>
<text x="232.1" y="55.2" transform="rotate(-90 232.1 55.2)">1</text>
<text x="234.3" y="58.5">Red, 0603</text>
<text x="244.5" y="55.1" transform="rotate(-90 244.5 55.1)">2</text>
<text x="214.1" y="64.8" transform="rotate(-90 214.1 64.8)">Servo2</text>
<text x="172.2" y="66.1" transform="rotate(-90 172.2 66.1)">inp2</text>
<text x="16" y="72.4" transform="rotate(-90 16 72.4)">3V3</text>
<text x="25.3" y="75.4">ESP8266 - 12E</text>
<text x="145.7" y="74.4">Din2</text>
<text x="159.9" y="76.8">1k 0603</text>
<text x="177.7" y="76.8">1.5k 0603</text>
<text x="197.6" y="74.4">toServo2</text>
<text x="219.6" y="76.8">1k 0603</text>
<text x="232.1" y="75.5" transform="rotate(-90 232.1 75.5)">1</text>
<text x="244.5" y="75.5" transform="rotate(-90 244.5 75.5)">2</text>
<text x="234.3" y="78.9">Red, 0603</text>
<text x="76.1" y="88.2">1k 0603</text>
<text x="88.6" y="86.9" transform="rotate(-90 88.6 86.9)">1</text>
<text x="101" y="86.9" transform="rotate(-90 101 86.9)">2</text>
<text x="172.2" y="86.4" transform="rotate(-90 172.2 86.4)">inp3</text>
<text x="214.1" y="86.4" transform="rotate(-90 214.1 86.4)">Servo3</text>
<text x="1.8" y="91.5" transform="rotate(-90 1.8 91.5)">1k 0603</text>
<text x="24.6" y="94.1" transform="rotate(-90 24.6 94.1)">1k 0603</text>
<text x="90.8" y="90.3">Red, 0603</text>
<text x="4.6" y="98.5">RST</text>
<text x="21.8" y="101.2">2</text>
<text x="21.8" y="97.4">1</text>
<text x="26.7" y="98.5">RST</text>
<text x="54.2" y="98.5">TXD</text>
<text x="62.3" y="101.2">21</text>
<text x="62.3" y="97.4">22</text>
<text x="145.7" y="96">Din3</text>
<text x="159.9" y="98.4">1k 0603</text>
<text x="176.4" y="98.4">1.5k 0603</text>
<text x="197.6" y="96">toServo3</text>
<text x="219.6" y="98.4">1k 0603</text>
<text x="232.1" y="97.1" transform="rotate(-90 232.1 97.1)">1</text>
<text x="234.3" y="100.5">Red, 0603</text>
<text x="244.5" y="97" transform="rotate(-90 244.5 97)">2</text>
<text x="21.8" y="105.1">3</text>
<text x="26.7" y="102.4">ADC</text>
<text x="26.7" y="106.2">EN</text>
<text x="54" y="102.4">RXD</text>
<text x="55.1" y="106.2">IO5</text>
<text x="62.3" y="105.1">20</text>
<text x="72.4" y="106.2">toServo2</text>
<text x="76.1" y="103.5">1k 0603</text>
<text x="88.6" y="102.2" transform="rotate(-90 88.6 102.2)">1</text>
<text x="90.8" y="105.5">Red, 0603</text>
<text x="101" y="102.1" transform="rotate(-90 101 102.1)">2</text>
<text x="214.1" y="108" transform="rotate(-90 214.1 108)">Servo4</text>
<text x="3.3" y="113.8">toServo3</text>
<text x="3.3" y="110">toServo4</text>
<text x="21.8" y="108.9">4</text>
<text x="21.8" y="112.7">5</text>
<text x="26.7" y="110">IO16</text>
<text x="26.7" y="113.8">IO14</text>
<text x="55.1" y="110">IO4</text>
<text x="55.1" y="113.8">IO0</text>
<text x="62.3" y="108.9">19</text>
<text x="62.3" y="112.7">18</text>
<text x="72.4" y="113.8">toServo1</text>
<text x="72.4" y="110">TRIG</text>
<text x="172.2" y="108" transform="rotate(-90 172.2 108)">inp4</text>
<text x="7.6" y="117.6">inp2</text>
<text x="21.8" y="116.5">6</text>
<text x="26.7" y="117.6">IO12</text>
<text x="55.1" y="117.6">IO2</text>
<text x="62.3" y="116.5">17</text>
<text x="72.4" y="117.6">inp4</text>
<text x="145.7" y="117.6">Din4</text>
<text x="197.6" y="117.6">toServo4</text>
<text x="232.1" y="118.7" transform="rotate(-90 232.1 118.7)">1</text>
<text x="244.5" y="118.6" transform="rotate(-90 244.5 118.6)">2</text>
<text x="7.6" y="121.4">inp1</text>
<text x="7.8" y="125.2">3V3</text>
<text x="21.8" y="120.3">7</text>
<text x="21.8" y="124.1">8</text>
<text x="26.7" y="125.2">3V3</text>
<text x="26.7" y="121.4">IO13</text>
<text x="53.7" y="125.2">GND</text>
<text x="54" y="121.4">IO15</text>
<text x="62.3" y="120.3">16</text>
<text x="62.3" y="124.1">15</text>
<text x="75" y="121.4">inp3</text>
<text x="159.9" y="120">1k 0603</text>
<text x="176.4" y="120">1.5k 0603</text>
<text x="219.6" y="120">1k 0603</text>
<text x="234.3" y="122">Red, 0603</text>
<text x="33.8" y="128.3" transform="rotate(-90 33.8 128.3)">CSO</text>
<text x="37.6" y="128.3" transform="rotate(-90 37.6 128.3)">MISO</text>
<text x="41.4" y="128.3" transform="rotate(-90 41.4 128.3)">IO9</text>
<text x="45.2" y="128.3" transform="rotate(-90 45.2 128.3)">IO10</text>
<text x="49" y="128.3" transform="rotate(-90 49 128.3)">MOSI</text>
<text x="52.8" y="128.3" transform="rotate(-90 52.8 128.3)">SCLK</text>
<text x="32.6" y="133.3" transform="rotate(-90 32.6 133.3)">9</text>
<text x="36.5" y="134.4" transform="rotate(-90 36.5 134.4)">10</text>
<text x="40.3" y="134.3" transform="rotate(-90 40.3 134.3)">11</text>
<text x="44.1" y="134.4" transform="rotate(-90 44.1 134.4)">12</text>
<text x="47.9" y="134.4" transform="rotate(-90 47.9 134.4)">13</text>
<text x="51.7" y="134.4" transform="rotate(-90 51.7 134.4)">14</text>
<text x="53.4" y="137.9">inp5</text>
<text x="72.4" y="132.6">1k 0603</text>
<text x="164.7" y="139.2">Din5</text>
<text x="193.2" y="140.6">1</text>
<text x="198.2" y="141.7">Com</text>
<text x="213.3" y="141.7">Up</text>
<text x="219.8" y="142.9">4</text>
<text x="231.2" y="141.7">inp1</text>
<text x="167.6" y="149.1">1k 0603</text>
<text x="180" y="146.8">Din3</text>
<text x="193.2" y="145.7">2</text>
<text x="198.2" y="146.8">Left</text>
<text x="211.2" y="146.8">Right</text>
<text x="219.8" y="148">5</text>
<text x="231.2" y="146.8">Din4</text>
<text x="19.2" y="152.1">1</text>
<text x="24.2" y="153.2">Vin</text>
<text x="32.7" y="153.2">Vout</text>
<text x="40.7" y="152.1">5</text>
<text x="52.1" y="153.2">3V3</text>
<text x="163.8" y="154.4">inp5</text>
<text x="193.2" y="153.3">3</text>
<text x="198.2" y="154.4">Center</text>
<text x="210.7" y="154.4">Down</text>
<text x="219.8" y="155.6">6</text>
<text x="231.2" y="154.4">Din2</text>
<text x="19.2" y="157.1">2</text>
<text x="24.2" y="158.2">Gnd</text>
<text x="196.7" y="158.4">WB SMD JOYSTICK 10X10</text>
<text x="19.2" y="162.2">3</text>
<text x="22.7" y="167.3">LP2985</text>
<text x="24.2" y="163.3">1/0</text>
<text x="30.2" y="163.3">Bypass</text>
<text x="40.7" y="162.2">4</text>
<text x="166.4" y="165.6">1.5k 0603</text>
<text x="52.3" y="168.1">0.1u</text>
</g>
<text font-size="1.4" fill="#000040" x="214.4" y="11.3">16P TYPE - C</text>
</svg>
